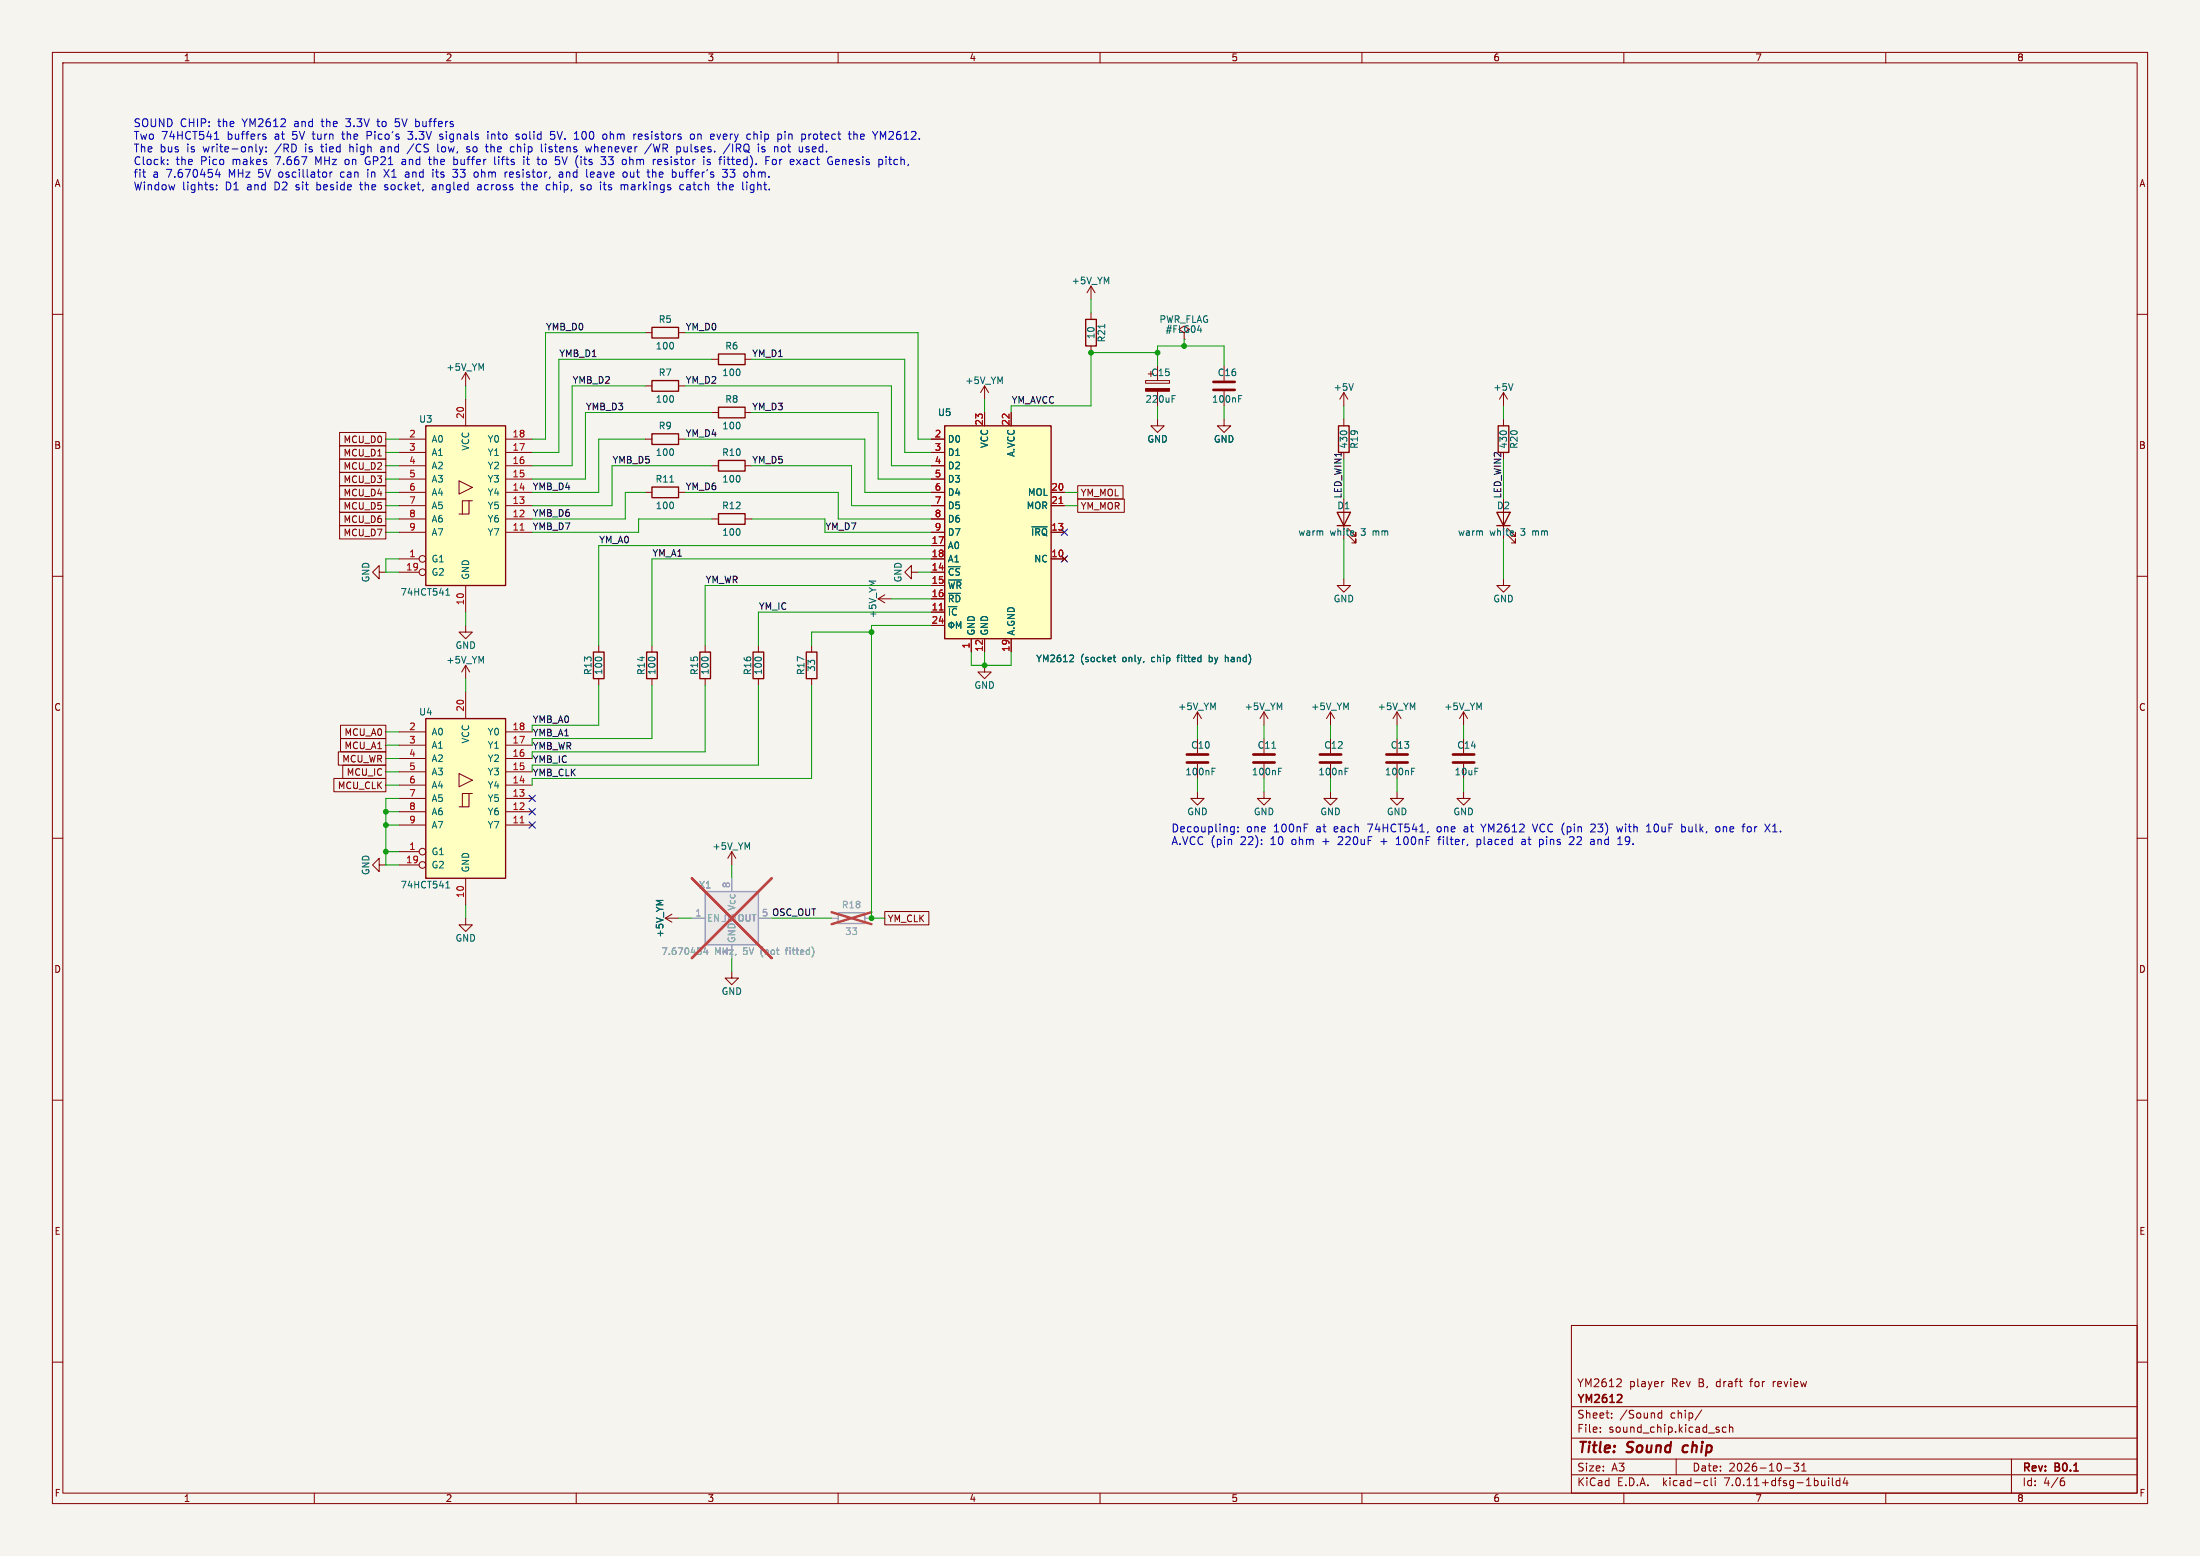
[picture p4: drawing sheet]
<svg xmlns="http://www.w3.org/2000/svg" width="420mm" height="297mm" viewBox="0 0 420 297" stroke-linecap="round" stroke-linejoin="round" font-family="sans-serif">
<path d="M0 0h420v297h-420z" fill="#f5f4ef" stroke="#f5f4ef" stroke-width=".19"/>
<g fill="none" stroke="#840000" stroke-width=".19">
<path d="M10 10h400v277h-400zM12 12h396v273h-396zM60 10v2M110 10v2M160 10v2M210 10v2M260 10v2M310 10v2M360 10v2M10 60h2M208.3 54.6l-.8 1.3M208.3 54.6v2.6"/>
<path d="M208.3 59.7v1.3M208.3 54.6l.7 1.3M408 60h2M88.9 71.1l-.8 1.3M88.9 71.1v2.6M88.9 76.2v5.1M88.9 71.1l.8 1.3M123.2 73.7h1.3M123.2 63.5h1.3M129.5 73.7h1.3M129.5 63.5h1.3M135.9 68.6h1.3"/>
<path d="M135.9 78.7h1.3M142.2 68.6h1.3M142.2 78.7h1.3M188 73.7l-.8 1.2M188 73.7v2.5M188 78.7v2.6M188 73.7l.7 1.2M193 78.7v2.6M208.3 66v1.3M218.7 72.6h4.6v.6h-4.6zM221 69.9v2.7M221 74.7v2.8"/>
<path d="M226.1 63.5l1-.6-1-.7-1.1 .7 1.1 .6v1.3M226.1 64.8h.1M233.7 69.9v2.7M233.7 74.7v2.8M256.5 74.9v2.6M256.5 74.9l-.7 1.3M256.5 74.9l.8 1.3M287 74.9l-.7 1.3M287 74.9v2.6M287 74.9l.8 1.3M64.8 92.7h8.9v2.6h-8.9zM64.8 90.2h8.9v2.5h-8.9z"/>
<path d="M64.8 87.6h8.9v2.6h-8.9zM64.8 85.1h8.9v2.5h-8.9zM64.8 82.5h8.9v2.6h-8.9zM64.8 95.2h8.9v2.6h-8.9zM64.8 97.8h8.9v2.5h-8.9zM76.2 94h5.1M76.2 83.8h5.1M76.2 96.5h5.1M76.2 86.4h5.1M76.2 88.9h5.1M76.2 91.4h5.1M76.2 99.1h5.1"/>
<path d="M87.6 91.8l2.6 1.2-2.6 1.3zM89.5 95.6h-1.2v2.5M90.2 95.6h-.7v2.5h-1.9M96.5 94h5.1M96.5 83.8h5.1M96.5 96.5h5.1M96.5 86.4h5.1M96.5 88.9h5.1M96.5 91.4h5.1M96.5 99.1h5.1M123.2 94h1.3M123.2 83.8h1.3"/>
<path d="M129.5 94h1.3M129.5 83.8h1.3M135.9 88.9h1.3M135.9 99.1h1.3M142.2 88.9h1.3M142.2 99.1h1.3M177.8 94h2.5M177.8 83.8h2.5M177.8 96.5h2.5M177.8 86.4h2.5M177.8 88.9h2.5M177.8 91.4h2.5"/>
<path d="M177.8 99.1h2.5M200.7 94h2.5M200.7 96.5h2.5M205.7 95.2h8.9v2.6h-8.9zM205.7 92.7h8.7v2.6h-8.7zM221 80v1.3h1.2l-1.2 1.3-1.3-1.3h1.3M233.7 80v1.3h1.2l-1.2 1.3-1.3-1.3h1.3M256.5 80v1.3M256.5 95.3v7.6M287 80v1.3M287 95.3v7.6M10 110h2"/>
<path d="M64.8 100.3h8.9v2.6h-8.9zM72.4 109.2v-1.2l-1.3 1.2 1.3 1.3v-1.3h1.3M76.2 106.7h3.8M76.2 101.6h5.1M76.2 109.2h3.8M88.9 119.4v1.3h1.3l-1.3 1.2-1.3-1.2h1.3M88.9 111.8v5M96.5 101.6h5.1M167.6 114.3l1.3 .8M167.6 114.3h2.6M168.9 113.5l-1.3 .8M174 109.2v-1.2l-1.3 1.2 1.3 1.3v-1.3h1.3"/>
<path d="M177.8 114.3h2.5M177.8 106.7h2.5M177.8 116.8h2.5M177.8 101.6h2.5M177.8 109.2h2.5M177.8 111.8h2.5M177.8 104.1h2.5M177.8 119.4h2.5M200.7 106.7h2.5M200.7 101.6h2.5M202.8 106.3l.8 .8M203.6 106.3l-.8 .8"/>
<path d="M256.5 110.5v1.3h1.3l-1.3 1.2-1.2-1.2h1.2M257.3 102.1l1.5 1.5v-.7v.7h-.7M257.3 100.8l1.5 1.6v-.8v.8h-.7M287 110.5v1.3h1.3l-1.3 1.2-1.3-1.2h1.3M287.8 102.1l1.5 1.5v-.7v.7h-.8M287.8 100.8l1.5 1.6v-.8v.8h-.8M408 110h2M65 138.4h8.7v2.6h-8.7zM76.2 139.7h5.1M88.9 127v2.5M88.9 132.1v5.1M88.9 127l-.8 1.3"/>
<path d="M88.9 127l.8 1.3M96.5 139.7h5.1M114.3 123.2v1.3M114.3 129.5v1.3M124.5 123.2v1.3M124.5 129.5v1.3M134.6 123.2v1.3M134.6 129.5v1.3M144.8 123.2v1.3M144.8 129.5v1.3M154.9 123.2v1.3M154.9 129.5v1.3"/>
<path d="M185.4 121.9v2.6M188 127v1.3h1.2l-1.2 1.2-1.3-1.2h1.3M188 121.9v2.6M193 121.9v2.6M228.6 135.9v2.5M228.6 135.9l-.8 1.3M228.6 135.9l.8 1.3M241.3 135.9v2.5M241.3 135.9l-.8 1.3M241.3 135.9l.8 1.3M254 135.9v2.5M254 135.9l-.8 1.3"/>
<path d="M254 135.9l.8 1.3M266.7 135.9v2.5M266.7 135.9l-.8 1.3M266.7 135.9l.8 1.3M279.4 135.9v2.5M279.4 135.9l-.8 1.3M279.4 135.9l.8 1.3M10 160h2M63.7 148.6h10v2.5h-10zM64.6 143.5h9.1v2.6h-9.1zM65 141h8.7v2.5h-8.7zM65.4 146h8.3v2.6h-8.3z"/>
<path d="M76.2 157.5h5.1M76.2 154.9h5.1M76.2 152.4h5.1M76.2 149.9h5.1M76.2 147.3h5.1M76.2 144.8h5.1M76.2 142.2h5.1M87.6 147.7l2.6 1.2-2.6 1.3zM89.5 151.5h-1.2v2.5M90.2 151.5h-.7v2.5h-1.9M96.5 157.5h5.1M96.5 154.9h5.1"/>
<path d="M96.5 152.4h5.1M96.5 149.9h5.1M96.5 147.3h5.1M96.5 144.8h5.1M96.5 142.2h5.1M228.6 151.1v1.3h1.3l-1.3 1.3-1.3-1.3h1.3M228.6 141v2.8M228.6 145.8v2.8M241.3 151.1v1.3h1.3l-1.3 1.3-1.3-1.3h1.3M241.3 141v2.8M241.3 145.8v2.8M254 151.1v1.3h1.3l-1.3 1.3-1.3-1.3h1.3"/>
<path d="M254 141v2.8M254 145.8v2.8M266.7 151.1v1.3h1.3l-1.3 1.3-1.3-1.3h1.3M266.7 141v2.8M266.7 145.8v2.8M279.4 151.1v1.3h1.3l-1.3 1.3-1.3-1.3h1.3M279.4 141v2.8M279.4 145.8v2.8M408 160h2M72.4 165.1v-1.3l-1.3 1.3 1.3 1.3v-1.3h1.3M76.2 162.6h3.8M76.2 165.1h3.8"/>
<path d="M88.9 175.3v1.2h1.3l-1.3 1.3-1.3-1.3h1.3M88.9 167.6v5.1M127 175.3l1.3 .7M127 175.3h2.5M128.3 174.5l-1.3 .8M139.7 162.6l-.8 1.2M139.7 162.6v2.5M139.7 162.6l.8 1.2M168.9 174h8.4v2.5h-8.4zM139.7 185.4v1.3h1.3l-1.3 1.3-1.3-1.3h1.3M10 210h2M408 210h2"/>
<path d="M10 260h2M300 253h108v32h-108zM408 260h2M300 278.5h108M300 274.5h108M300 268.5h108M305.5 273.2v.2M305.5 272.5v.1M307.7 270.5v.2M307.7 269.8v.1M309.4 263.3l.1 .2-.1 .3-.8 .9h.9M317.2 269.2v1.5"/>
<path d="M317.2 269.8l-.4-.1-.3 .3 .2 .6h.5M317.7 263.7l-.3 .1M320 278.5v3M324.9 269.1l-1.3 1.9M328.2 273v.3M329.5 272.5l-.4-.1-.3 .3 .1 .6h.6M330.2 272.5l.2-.1 .3 .1 .1 .9M330.2 271.9v1.5M342.4 279.3h1l-.5 .6 .4 .1v.6l-.2 .2-.7-.2M343.9 279.7l.5-.4v1.5M384 278.5v6.5M60 285v2"/>
<path d="M110 285v2M160 285v2M210 285v2M260 285v2M300 281.5h108M310 285v2M325.6 282.6l.4 .1M326 283.5l-.4 .1M326.7 282.1v1.3l.2 .2M327.4 282.1v.1M327.4 282.6v1M340.7 280.2h1.2"/>
<path d="M343.9 280.8h.9M349.1 282.1v.1M349.1 282.6v1M349.8 282.1v1.3l.2 .2M351.2 282.7l-.4-.1-.3 .3 .2 .6h.5M351.2 282.1v1.5M352.2 282l-.3 1.1h.9M352.6 282.6v1M360 285v2M393.6 282.7h.3l.3 .2-.1 .5-.5 .2M394 282.1l-.4 .1"/>
<circle cx="80.6" cy="106.7" r=".63"/>
<circle cx="80.6" cy="109.2" r=".63"/>
<circle cx="80.6" cy="162.6" r=".63"/>
<circle cx="80.6" cy="165.1" r=".63"/>
</g>
<path d="M321.4 276.1l-.2 .7 .3 .4" fill="none" stroke="#840000" stroke-width=".4"/>
<path d="M309.3 266.2l.3 .3-.1 .3-.8 .9h.9" fill="none" stroke="#840000" stroke-width=".3"/>
<g fill="none" stroke="#840000" stroke-width=".25">
<path d="M124.5 72.6h5v2.1h-5zM124.5 62.5h5v2h-5zM137.2 67.6h5v2h-5zM137.2 77.7h5v2.1h-5zM207.3 61h2v5h-2zM81.3 81.3h15.2v30.5h-15.2zM124.5 93h5v2h-5zM124.5 82.8h5v2h-5zM137.2 98h5v2.1h-5zM137.2 87.9h5v2h-5zM180.3 81.3h20.4v40.6h-20.4zM255.3 97.8h2.5l-1.3 2.5z"/>
<path d="M255.5 81.3h2.1v5.1h-2.1zM285.7 97.8h2.6l-1.3 2.5zM286 81.3h2v5.1h-2zM255.3 100.3h2.5M285.7 100.3h2.6M81.3 137.2h15.2v30.4h-15.2zM113.3 124.5h2v5h-2zM123.4 124.5h2.1v5h-2.1zM133.6 124.5h2v5h-2zM143.8 124.5h2v5h-2zM153.9 124.5h2.1v5h-2.1z"/>
</g>
<g fill="none" stroke="#006464" stroke-width=".19">
<path d="M210.9 61.9v.7M223.8 76.1h.4M223.8 75.5h.6M228.6 63h.8M236.5 76.1h.4M236.5 75.5h.6M258.4 73.2l-.5 1.3M288.8 73.2l-.4 1.3M127.9 92h.7M85.1 113.6h.7M85.1 112.7l.4-.4v1.3M181.6 118.7v1.3"/>
<path d="M182.6 120v-1.3l.4 .9 .4-.9v1.3M197 100.6h2.9M204.8 125.1l.2 .2-.1 .3-.7 .7h.8M212.5 125.5h.5M212.7 125v1.1l.3 .2M230.8 125v1.3M230.8 126.2l.2 .1M231 125.5h-.2M233.9 125v1.3M234.3 125.5l-.4 .1M231.4 147.2h.4M231.4 146.6h.6"/>
<path d="M242.8 142.8h.7M244.1 147.2h.4M244.1 146.6h.6M256.8 147.2h.4M256.8 146.6h.6M269.5 147.2h.4M269.5 146.6h.6M85.1 168.6l.4-.4v1.3M85.1 169.5h.7"/>
<circle cx="181.6" cy="119.3" r=".47"/>
</g>
<path d="M231.6 74.4h4.1M231.6 72.9h4.1M226.6 145.5h4M226.6 144h4M239.3 145.5h4M239.3 144h4M252 145.5h4M252 144h4M264.7 145.5h4M264.7 144h4M277.4 145.5h4M277.4 144h4" fill="none" stroke="#840000" stroke-width=".51"/>
<path d="M134.6 170.2h10.2v10.1h-10.2z" fill="#ebeae8" stroke="#ebeae8" stroke-width=".19"/>
<path d="M134.6 170.2h10.2v10.1h-10.2zM160 174.2h5.1v2.1h-5.1z" fill="none" stroke="#9c9b98" stroke-width=".25"/>
<path d="M132.1 175.3h2.5M137.8 175.9h.6v-1.3h.7v1.3h.6v-1.3h.6v1.3M139.7 167.6v2.6M144.8 175.3h2.5M158.7 175.3h1.3M165.1 175.3h1.3M139.7 180.3v2.6" fill="none" stroke="#9c9b98" stroke-width=".19"/>
<path d="M134.7 180.9l-.3 .9h.8M135 181.3v.9" fill="none" stroke="#939391" stroke-width=".19"/>
<path d="M132.1 167.6l15.2 15.3M147.3 167.6l-15.2 15.3M158.7 174.1l7.7 2.3M166.4 174.1l-7.7 2.3" fill="none" stroke="#eb3a3d" stroke-width=".46"/>
<g fill="#ffffc2" stroke="#ffffc2" stroke-width=".19">
<path d="M180.3 81.3h20.4v40.6h-20.4z"/>
<path d="M81.3 81.3h15.2v30.5h-15.2z"/>
<path d="M81.3 137.2h15.2v30.4h-15.2z"/>
</g>
<path d="M202.2 96.1h.7M99.3 101.2h.7M179.3 116.4h.7M99.3 157.1h.7" fill="none" stroke="#a90000" stroke-width=".19"/>
<path d="M218.7 74.2h4.6v.5h-4.6z" fill="#840000" stroke="#840000" stroke-width=".19"/>
<g fill="none" stroke="#0000c2" stroke-width=".19">
<path d="M27.2 32.8h.6M27.6 33.8h.2M32 31.3v.1M32 30.5v.1M40.9 26.6h.9M41.2 25.3l-.1 .1M41.4 35.3v.2M41.4 36.1v.1M41.4 25.1v1.5M41.5 32.3l-.4 1h1M41.9 32.8v1M48.9 28.9l.2 .1"/>
<path d="M49.5 28l.4 1M49.9 29l-.4 .5M50.2 28l-.3 1M50.4 26.1l.3 .1 .1 .2-.2 .2h-.3M50.4 25.6l.3 .1M50.8 28.1v.1M50.8 28.9v.1M63 32.8v1M63.4 32.8l-.3 .1-.1 .2M66.8 27.5v1.5M66.9 28.1h-.1M68.6 35.2h.6"/>
<path d="M69.7 30.6l.2 .6M70.1 25.1v1.5M70.1 25.9h.5M70.2 32.8v1M71.9 23.2h.6M73.1 28l-.4 .1M73.2 28.4h-.3a.29 .29 0 0 0-.3 .3 .29 .29 0 0 0 .3 .3h.3M73.3 32.3l1 1.5M73.4 36.2h.5M73.6 35.2l-.2 .3 .2 .2M74.3 32.3l-1 1.5M75.4 24l.2 .2"/>
<path d="M76.2 22.7h-.7l-.1 .7 .2-.2M77.2 30.4l-.4 .1M77.3 30.8h-.4a.29 .29 0 0 0-.2 .3 .29 .29 0 0 0 .2 .3h.4M77.9 26.4l.6 .2M77.9 32.8l-.5 .1M77.9 33.3h-.3a.29 .29 0 0 0-.3 .2 .29 .29 0 0 0 .3 .3h.3M79 27.4l-1.3 2M81.8 30.4h.6M82 29.9v1.3l.4 .2M82.6 32.8v1M83 35.2l-.4 .1M83.1 35.7h-.4a.29 .29 0 0 0-.2 .3 .29 .29 0 0 0 .2 .2h.4"/>
<path d="M83.1 32.8h.6M83.6 27.5v1.3l.2 .2M83.9 26.5l.5 .1M84.4 25.6l-.4 .1-.1 .1 .1 .2 .4 .1M86.4 32.3h1l-.5 .6 .3 .1M86.5 33.8h.7M86.6 31.3h.6M86.6 29.9v1.5M86.8 30.4l-.2 .1M87.1 30.4l.1 .1M89.1 28.1v.3l.5 .2 .1 .2-.2 .2-.4-.1M90.8 32.8l.3 .1 .2 .2-.1 .6-.4 .1"/>
<path d="M91.2 35.3h.6M91.7 35.7h-.3a.29 .29 0 0 0-.3 .3 .29 .29 0 0 0 .3 .2h.3M92.9 27.5v1.3M93.1 25.1v.1M93.1 25.6v1M94.4 29.9v1.3l.2 .2M96.9 32.8l-.3 .1M97.5 32.8l-.2 .2v.6l.2 .2M97.7 28l.4 .1M98 33.2l-.7 .1M98.1 28.9l-.4 .1M99.1 25.7l-.4-.1-.2 .2 .1 .2 .5 .2v.3h-.6"/>
<path d="M99.7 34.7v1.3l.4 .2M100 30.4v1M100.7 29.9v1.3l.2 .2M103.4 28.9l.2 .1M103.6 30.5l-.1 .2 .1 .6M104.1 28v1M104.4 36.2h.6M104.6 35.2l-.2 .1M104.9 35.2l.1 .1M105.9 25.1h-.8v.7l.5-.1 .3 .2M105.9 26.3l-.3 .3-.5-.2M106.6 30.5l.3 .3v.3l-.3 .3"/>
<path d="M107.2 32.8l-.4 .1M107.4 32.9v.9M107.4 33.2l-.5 .1a.29 .29 0 0 0-.2 .2 .29 .29 0 0 0 .2 .3h.5M109.6 26.6h.9M111.4 35.3l-.3-.1-.2 .3v.2l.5 .1v.4h-.5M111.8 28l.3 1 .3-.7 .2 .7 .3-1M112.8 32.9v.9h.6M113.4 33.2l-.7 .1M115.1 35.2h.6M115.4 34.7v1.3l.3 .2M115.4 25.6l.3 .1 .2 .2-.1 .5-.4 .2M115.6 29.9l-.5 .6 .5 .1v.5l-.2 .3h-.5"/>
<path d="M116.1 31.3l.3 .1M119 35.2l.2 .3M119.2 35.5l.2-.3 .4 .1 .1 .9M119.2 35.5v.7M119.4 32.8l.3 .3v.4l-.3 .3M120.2 29.9v1.5M120.4 32.8v1M120.4 30.4l-.2 .2M122.4 25.6h-.3l-.2 .2v.7l.5 .1M122.6 25.9l-.7 .2M124.4 27.4l-1.3 2M124.6 32.9h.5l.1 .9"/>
<path d="M125.6 30.5l.5-.1 .2 .4-.7 .1M125.6 31.3h.6M129.7 32.8v.8l.1 .2h.3M130.5 35.3l-.4-.1-.3 .3 .1 .7h.6M130.6 28v.8v.1l.4 .1M131.3 35.2l-.2 .1M131.3 35.7a.29 .29 0 0 0-.2 .3 .29 .29 0 0 0 .2 .2M131.9 25.7l.2-.1 .4 .1 .1 .6-.2 .2-.3 .1-.2-.2zM133.2 25.6v1M133.3 25.7h-.1M135.1 30.5v.3l.5 .2v.2l-.2 .2-.4-.1M136.9 25.6l.3 1 .4-1"/>
<path d="M138 35.4l.2-.2 .4 .1v.9M138 34.7v1.5M138.8 30.4h.6M138.9 32.3l-.5 .6 .4 .1 .1 .5-.3 .3h-.5M139 31.2l.4 .2M139.4 27.4l-1.3 2M139.4 33.7l.6 .1M139.4 32.3h.9M139.9 27.5v1.5M143.3 36.7h.3M143.8 35.2l-.4 .1-.2 .2 .1 .6 .5 .1M143.9 25.1v1.5"/>
<path d="M144 32.9l.1 .9M144.5 25.7l-.4-.1-.2 .1M145.5 28.4l.5 .2 .1 .1-.1 .2-.4 .1M146.2 30.6h.5M146.2 29.9h.7M147.5 30.6l.2-.2 .4 .2 .1 .5-.1 .2-.4 .1-.2-.1zM149.4 28l.4 .1 .1 .2v.6l-.5 .1M149.9 25.1v.1M149.9 25.6v1M154.1 28.5l.3 .1 .1 .2-.2 .2h-.3M154.3 28l.1 .1M154.4 25.6v1"/>
<path d="M154.9 25.6l-.3 .1-.2 .2M159.6 30.5l.4-.1 .2 .4-.7 .1M159.6 31.3h.5M163 25.7l.2-.1 .4 .1v.9M163 25.1v1.5M168.1 25.1l.5 1.1 .5-1.1v1.5M169.6 30.4h.6M169.9 29.9v1.3l.3 .2M235 158.7h.6M235 157.9h.6M235.6 157.8v1.2l-.3 .3-.3-.1M236.3 158.7v.1"/>
<path d="M236.3 157.9v.1M274.7 159.9v1.3M279.5 158.3v.4M282.7 157.3l.5 .8M292.5 157.3l.5 1.5M304.4 157.4l-.5-.1-.2 .1M304.5 157.9l-.9 .9h.9M308.6 157.8l.3 1 .3-.7 .3 .7 .3-1M310.3 159.9v.6M314.3 158.8h.9M314.5 157.7l.3-.4v1.5M321.2 157.8h.3l.3 .3-.1 .6-.5 .1"/>
<path d="M327.7 157.9l.3-.1 .3 .3-.1 .6h-.5M333.1 157.3l-.3 .1M333.6 158.7l.2 .1 .4-.1M334.2 157.9l-.4-.1-.2 .1M338.4 158.8h.9M338.7 157.5l-.3 .2M266.6 161.2h.8M274.5 160.2h.5M282 161.1h.5M282 160.3h.5M282 160.2v1.5M290.5 160.3l.5-.1 .2 .2"/>
<path d="M291.2 160.6h-.5a.29 .29 0 0 0-.2 .3 .29 .29 0 0 0 .2 .3l.5-.1M294.5 160.3l.1 .6-.3 .3h-.3M300.5 160.1l-1 1.1h1M304.1 160.2l.2 .2v.8M304.3 161.1l-.1 .1M304.3 160.6h-.1M308.8 161.2h.9"/>
</g>
<g fill="none" stroke="#009600" stroke-width=".19">
<path d="M208.3 57.2v2.5M88.9 73.7v2.5M123.2 73.7h-14v15.2h-7.6M123.2 63.5h-19.1v20.3h-2.5M130.8 73.7h39.4v15.2h7.6M130.8 63.5h44.5v20.3h2.5M135.9 68.6h-29.2v17.8h-5.1M135.9 78.7h-24.1v12.7h-10.2M143.5 68.6h29.2v17.8h5.1M143.5 78.7h24.1v12.7h10.2M188 76.2v2.5M221 67.3h-12.7v10.2h-15.3v1.2"/>
<path d="M221 69.9v-3.9h12.7v3.9M221 77.5v2.5M226.1 64.8v1.2M233.7 77.5v2.5M256.5 77.5v2.5M287 77.5v2.5M73.7 88.9h2.5M73.7 94h2.5M73.7 96.5h2.5M73.7 99.1h2.5M73.7 83.8h2.5M73.7 91.4h2.5"/>
<path d="M73.7 86.4h2.5M123.2 83.8h-8.9v10.2h-12.7M123.2 94h-3.8v5.1h-17.8M130.8 94h29.2v5.1h17.8M130.8 83.8h34.3v10.2h12.7M135.9 99.1h-14v2.5h-20.3M135.9 88.9h-19.1v7.6h-15.2M143.5 99.1h14v2.5h20.3M143.5 88.9h19.1v7.6h15.2M203.2 94h2.5M203.2 96.5h2.5M256.5 87.6v7.7"/>
<path d="M287 87.6v7.7M73.7 101.6h2.5M76.2 106.7h-2.5v2.5h2.5M88.9 116.8v2.6M170.2 114.3h7.6M175.3 109.2h2.5M177.8 116.8h-33v6.4M177.8 104.1h-63.5v19.1M177.8 106.7h-53.3v16.5M177.8 111.8h-43.2v11.4M177.8 119.4h-11.4v55.9h2.5M256.5 102.9v7.6"/>
<path d="M287 102.9v7.6M73.7 139.7h2.5M88.9 129.5v2.6M114.3 130.8v7.6h-12.7v1.3M124.5 130.8v10.2h-22.9v1.2M134.6 130.8v12.7h-33v1.3M144.8 130.8v15.3h-43.2v1.2M154.9 130.8v17.8h-53.3v1.3M166.4 120.7h-11.5v2.5M185.4 124.5v2.5h7.6v-2.5M188 124.5v2.5M228.6 138.4v2.6"/>
<path d="M241.3 138.4v2.6M254 138.4v2.6M266.7 138.4v2.6M279.4 138.4v2.6M73.7 147.3h2.5M73.7 142.2h2.5M73.7 144.8h2.5M73.7 157.5h2.5M73.7 154.9h2.5M73.7 149.9h2.5M76.2 152.4h-2.5v12.7h2.5M228.6 148.6v2.5"/>
<path d="M241.3 148.6v2.5M254 148.6v2.5M266.7 148.6v2.5M279.4 148.6v2.5M73.7 162.6h2.5M88.9 172.7v2.6M129.5 175.3h2.6M139.7 165.1v2.5M147.3 175.3h11.4M139.7 182.9v2.5"/>
</g>
<path d="M202.6 106.1l1.2 1.2M202.6 101l1.2 1.2M203.8 106.1l-1.2 1.2M203.8 101l-1.2 1.2M101 151.8l1.2 1.2M101 154.3l1.2 1.2M101 156.9l1.2 1.2M102.2 151.8l-1.2 1.2M102.2 154.3l-1.2 1.2M102.2 156.9l-1.2 1.2" fill="none" stroke="#000084" stroke-width=".19"/>
<g fill="#009600" stroke="#009600" stroke-width=".19">
<circle cx="73.7" cy="162.6" r=".46"/>
<circle cx="73.7" cy="157.5" r=".46"/>
<circle cx="73.7" cy="154.9" r=".46"/>
<circle cx="166.4" cy="120.7" r=".46"/>
<circle cx="188" cy="127" r=".46"/>
<circle cx="166.4" cy="175.3" r=".46"/>
<circle cx="208.3" cy="67.3" r=".46"/>
<circle cx="221" cy="67.3" r=".46"/>
<circle cx="226.1" cy="66" r=".46"/>
</g>
<g font-size="2.8" fill="#840000">
<text x="301" y="277.9">Title:</text>
<text x="310.6" y="277.9">Sound</text>
<text x="322.1" y="277.9">chip</text>
</g>
<g font-size="2.1" fill="#0000c2">
<text x="25.4" y="24.6">SOUND CHIP:</text>
<text x="25.4" y="27">Two 74HCT541</text>
<text x="25.4" y="29.4">The</text>
<text x="30.5" y="29.4">bus</text>
<text x="35.7" y="29.4">is</text>
<text x="38.9" y="29.4">write-only:</text>
<text x="41.6" y="24.6">the</text>
<text x="43.4" y="27">buffers</text>
<text x="46.4" y="24.6">YM2612</text>
<text x="52.6" y="27">at</text>
<text x="52.8" y="29.4">/RD</text>
<text x="56.1" y="27">5V turn</text>
<text x="56.5" y="24.6">and</text>
<text x="58.7" y="29.4">is</text>
<text x="61.8" y="24.6">the</text>
<text x="61.9" y="29.4">tied</text>
<text x="65.9" y="27">the</text>
<text x="66.6" y="24.6">3.3V</text>
<text x="67.4" y="29.4">high</text>
<text x="70.7" y="27">Pico's</text>
<text x="72.8" y="24.6">to</text>
<text x="73.5" y="29.4">and</text>
<text x="76.3" y="24.6">5V buffers</text>
<text x="78.8" y="27">3.3V</text>
<text x="78.9" y="29.4">/CS</text>
<text x="84.7" y="29.4">low,</text>
<text x="85" y="27">signals</text>
<text x="90.4" y="29.4">so</text>
<text x="94.3" y="27">into</text>
<text x="94.3" y="29.4">the</text>
<text x="99.1" y="29.4">chip</text>
<text x="99.8" y="27">solid</text>
<text x="105.1" y="29.4">listens</text>
<text x="106.6" y="27">5V.</text>
<text x="111.3" y="27">100</text>
<text x="113.8" y="29.4">whenever</text>
<text x="116.9" y="27">ohm</text>
<text x="122.9" y="27">resistors</text>
<text x="125.3" y="29.4">/WR</text>
<text x="131.4" y="29.4">pulses.</text>
<text x="133.9" y="27">on</text>
<text x="137.9" y="27">every</text>
<text x="140.7" y="29.4">/IRQ</text>
<text x="145" y="27">chip</text>
<text x="147.3" y="29.4">is</text>
<text x="150.5" y="29.4">not</text>
<text x="151" y="27">pin</text>
<text x="155.4" y="29.4">used.</text>
<text x="155.8" y="27">protect</text>
<text x="165" y="27">the</text>
<text x="169.8" y="27">YM2612.</text>
<text x="25.4" y="31.8">Clock:</text>
<text x="25.4" y="34.2">fit</text>
<text x="29.1" y="34.2">a</text>
<text x="31.8" y="34.2">7.670454</text>
<text x="33.6" y="31.8">the</text>
<text x="38.4" y="31.8">Pico</text>
<text x="43.8" y="34.2">MHz</text>
<text x="44.5" y="31.8">makes</text>
<text x="49.6" y="34.2">5V oscillator</text>
<text x="52.9" y="31.8">7.667</text>
<text x="60.6" y="31.8">MHz</text>
<text x="65.6" y="34.2">can</text>
<text x="66.4" y="31.8">on</text>
<text x="70.4" y="31.8">GP21</text>
<text x="70.9" y="34.2">in</text>
<text x="74.2" y="34.2">X1</text>
<text x="77.6" y="31.8">and</text>
<text x="78.4" y="34.2">and</text>
<text x="83" y="31.8">the</text>
<text x="83.8" y="34.2">its</text>
<text x="87.8" y="31.8">buffer</text>
<text x="87.8" y="34.2">33</text>
<text x="92" y="34.2">ohm</text>
<text x="95.7" y="31.8">lifts</text>
<text x="98" y="34.2">resistor,</text>
<text x="101.4" y="31.8">it</text>
<text x="104.3" y="31.8">to</text>
<text x="107.8" y="31.8">5V (its</text>
<text x="108.5" y="34.2">and</text>
<text x="113.9" y="34.2">leave</text>
<text x="116.9" y="31.8">33</text>
<text x="121.1" y="34.2">out</text>
<text x="121.1" y="31.8">ohm</text>
<text x="125.9" y="34.2">the</text>
<text x="127.1" y="31.8">resistor</text>
<text x="130.7" y="34.2">buffer's</text>
<text x="136.9" y="31.8">is</text>
<text x="140.1" y="31.8">fitted).</text>
<text x="140.6" y="34.2">33</text>
<text x="144.8" y="34.2">ohm.</text>
<text x="149.1" y="31.8">For</text>
<text x="153.9" y="31.8">exact</text>
<text x="161.2" y="31.8">Genesis</text>
<text x="171.1" y="31.8">pitch,</text>
<text x="25.4" y="36.6">Window</text>
<text x="34.8" y="36.6">lights:</text>
<text x="43.1" y="36.6">D1</text>
<text x="47.3" y="36.6">and</text>
<text x="52.7" y="36.6">D2</text>
<text x="56.9" y="36.6">sit</text>
<text x="61" y="36.6">beside</text>
<text x="69.5" y="36.6">the</text>
<text x="74.3" y="36.6">socket,</text>
<text x="83.5" y="36.6">angled</text>
<text x="92.3" y="36.6">across</text>
<text x="101" y="36.6">the</text>
<text x="105.8" y="36.6">chip,</text>
<text x="112.5" y="36.6">so</text>
<text x="116.4" y="36.6">its</text>
<text x="120.5" y="36.6">markings</text>
<text x="131.9" y="36.6">catch</text>
<text x="139.4" y="36.6">the</text>
<text x="144.2" y="36.6">light.</text>
<text x="223.5" y="159.2">Decoupling:</text>
<text x="223.5" y="161.6">A.VCC (pin</text>
<text x="236.8" y="161.6">22):</text>
<text x="237.9" y="159.2">one</text>
<text x="242.7" y="161.6">10</text>
<text x="243.2" y="159.2">100nF</text>
<text x="246.9" y="161.6">ohm</text>
<text x="251.4" y="159.2">at</text>
<text x="252.9" y="161.6">+</text>
<text x="254.9" y="159.2">each</text>
<text x="256" y="161.6">220uF</text>
<text x="261.5" y="159.2">74HCT541,</text>
<text x="264.3" y="161.6">+</text>
<text x="267.4" y="161.6">100nF</text>
<text x="274.9" y="159.2">one</text>
<text x="275.6" y="161.6">filter,</text>
<text x="280.2" y="159.2">at</text>
<text x="283.1" y="161.6">placed</text>
<text x="283.7" y="159.2">YM2612</text>
<text x="291.8" y="161.6">at</text>
<text x="293.7" y="159.2">VCC (pin</text>
<text x="295.3" y="161.6">pins</text>
<text x="301.3" y="161.6">22</text>
<text x="305" y="159.2">23)</text>
<text x="305.4" y="161.6">and</text>
<text x="310.2" y="159.2">with</text>
<text x="310.8" y="161.6">19.</text>
<text x="316" y="159.2">10uF</text>
<text x="322.8" y="159.2">bulk,</text>
<text x="329.5" y="159.2">one</text>
<text x="334.8" y="159.2">for</text>
<text x="339.3" y="159.2">X1.</text>
</g>
<g font-size="2.1" fill="#840000">
<text x="301" y="268.2">YM2612</text>
<text x="301" y="265">YM2612</text>
<text x="311" y="265">player</text>
<text x="319.2" y="265">Rev</text>
<text x="324.4" y="265">B,</text>
<text x="327.9" y="265">draft</text>
<text x="334.6" y="265">for</text>
<text x="339" y="265">review</text>
<text x="301" y="273.7">File:</text>
<text x="301" y="271">Sheet:</text>
<text x="307.1" y="273.7">sound_chip.kicad_sch</text>
<text x="309.2" y="271">/Sound</text>
<text x="318.9" y="271">chip/</text>
<text x="301" y="281.1">Size:</text>
<text x="307.6" y="281.1">A3</text>
<text x="323" y="281.1">Date:</text>
<text x="330" y="281.1">2026-10-31</text>
<text x="386" y="281.3">Rev:</text>
<text x="392.4" y="281.3">B0.1</text>
<text x="301" y="283.9">KiCad</text>
<text x="308.7" y="283.9">E.D.A.</text>
<text x="317.6" y="283.9">kicad-cli</text>
<text x="329.5" y="283.9">7.0.11+dfsg-1build4</text>
<text x="386" y="283.9">Id:</text>
<text x="390.1" y="283.9">4/6</text>
</g>
<g font-size="1.8" fill="#840000">
<text x="35" y="11.9">1</text>
<text x="85" y="11.9">2</text>
<text x="135" y="11.9">3</text>
<text x="185" y="11.9">4</text>
<text x="235" y="11.9">5</text>
<text x="285" y="11.9">6</text>
<text x="335" y="11.9">7</text>
<text x="385" y="11.9">8</text>
<text x="10.3" y="35.9">A</text>
<text x="408.3" y="35.9">A</text>
<text x="10.3" y="85.9">B</text>
<text x="65.5" y="89.9">MCU_D2</text>
<text x="65.5" y="87.3">MCU_D1</text>
<text x="65.5" y="84.8">MCU_D0</text>
<text x="408.2" y="85.9">B</text>
<text x="65.5" y="94.9">MCU_D4</text>
<text x="65.5" y="92.4">MCU_D3</text>
<text x="206.2" y="94.9">YM_MOL</text>
<text x="65.5" y="97.5">MCU_D5</text>
<text x="65.5" y="100">MCU_D6</text>
<text x="206.2" y="97.5">YM_MOR</text>
<text x="65.5" y="102.6">MCU_D7</text>
<text x="10.3" y="135.9">C</text>
<text x="408.2" y="135.9">C</text>
<text x="65.7" y="143.2">MCU_A1</text>
<text x="65.7" y="140.7">MCU_A0</text>
<text x="65.2" y="145.7">MCU_WR</text>
<text x="66.1" y="148.3">MCU_IC</text>
<text x="64.4" y="150.8">MCU_CLK</text>
<text x="169.4" y="176.2">YM_CLK</text>
<text x="10.3" y="185.9">D</text>
<text x="408.2" y="185.9">D</text>
<text x="10.3" y="235.9">E</text>
<text x="408.3" y="235.9">E</text>
<text x="10.3" y="285.9">F</text>
<text x="35" y="286.9">1</text>
<text x="85" y="286.9">2</text>
<text x="135" y="286.9">3</text>
<text x="185" y="286.9">4</text>
<text x="235" y="286.9">5</text>
<text x="285" y="286.9">6</text>
<text x="335" y="286.9">7</text>
<text x="385" y="286.9">8</text>
<text x="408.3" y="285.9">F</text>
</g>
<g font-size="1.8" fill="#006464">
<text x="204.5" y="54.5">+5V_YM</text>
<text x="125.7" y="61.8">R5</text>
<text x="209.1" y="64.8" transform="rotate(-90 209.1 64.8)">10</text>
<text x="211.2" y="65.4" transform="rotate(-90 211.2 65.4)">R21</text>
<text x="221.2" y="61.8">PWR_FLAG</text>
<text x="222.4" y="63.7">#FLG04</text>
<text x="85.1" y="71">+5V_YM</text>
<text x="125.1" y="66.9">100</text>
<text x="125.7" y="72">R7</text>
<text x="137.8" y="72">100</text>
<text x="138.4" y="66.9">R6</text>
<text x="219.7" y="72">C15</text>
<text x="232.4" y="72">C16</text>
<text x="125.1" y="77.1">100</text>
<text x="138.4" y="77.1">R8</text>
<text x="184.2" y="73.5">+5V_YM</text>
<text x="218.6" y="77.1">220uF</text>
<text x="231.3" y="77.1">100nF</text>
<text x="254.5" y="74.8">+5V</text>
<text x="285" y="74.8">+5V</text>
<text x="79.9" y="80.9">U3</text>
<text x="125.7" y="82.1">R9</text>
<text x="137.8" y="82.1">100</text>
<text x="179" y="79.6">U5</text>
<text x="82.3" y="84.7">A0</text>
<text x="82.3" y="87.2">A1</text>
<text x="82.3" y="89.8">A2</text>
<text x="89.8" y="86.1" transform="rotate(-90 89.8 86.1)">VCC</text>
<text x="93" y="89.8">Y2</text>
<text x="93" y="87.2">Y1</text>
<text x="93" y="84.7">Y0</text>
<text x="125.1" y="87.2">100</text>
<text x="137.8" y="87.2">R10</text>
<text x="180.8" y="84.7">D0</text>
<text x="180.8" y="87.2">D1</text>
<text x="180.8" y="89.8">D2</text>
<text x="188.8" y="85.6" transform="rotate(-90 188.8 85.6)">VCC</text>
<text x="193.9" y="87.3" transform="rotate(-90 193.9 87.3)">A.VCC</text>
<text x="218.9" y="84.7">GND</text>
<text x="231.6" y="84.7">GND</text>
<text x="257.4" y="85.7" transform="rotate(-90 257.4 85.7)">430</text>
<text x="259.4" y="85.8" transform="rotate(-90 259.4 85.8)">R19</text>
<text x="287.9" y="85.7" transform="rotate(-90 287.9 85.7)">430</text>
<text x="289.9" y="85.8" transform="rotate(-90 289.9 85.8)">R20</text>
<text x="82.3" y="92.3">A3</text>
<text x="82.3" y="94.8">A4</text>
<text x="93" y="94.8">Y4</text>
<text x="93" y="92.3">Y3</text>
<text x="125.1" y="92.3">R11</text>
<text x="137.8" y="92.3">100</text>
<text x="180.8" y="92.3">D3</text>
<text x="180.8" y="94.8">D4</text>
<text x="196.1" y="94.8">MOL</text>
<text x="82.3" y="97.4">A5</text>
<text x="82.3" y="99.9">A6</text>
<text x="93" y="99.9">Y6</text>
<text x="93" y="97.4">Y5</text>
<text x="125.1" y="97.4">100</text>
<text x="137.8" y="97.4">R12</text>
<text x="180.8" y="97.4">D5</text>
<text x="180.8" y="99.9">D6</text>
<text x="195.9" y="97.4">MOR</text>
<text x="255.2" y="97.4">D1</text>
<text x="285.7" y="97.4">D2</text>
<text x="82.3" y="107.5">G1</text>
<text x="82.3" y="102.5">A7</text>
<text x="93" y="102.5">Y7</text>
<text x="137.8" y="102.5">100</text>
<text x="180.8" y="105">A0</text>
<text x="180.8" y="107.5">A1</text>
<text x="180.8" y="102.5">D7</text>
<text x="196.7" y="102.5">~{IRQ}</text>
<text x="197.3" y="107.5">NC</text>
<text x="247.8" y="102.5">warm</text>
<text x="253.9" y="102.5">white</text>
<text x="260" y="102.5">3</text>
<text x="262.3" y="102.5">mm</text>
<text x="278.2" y="102.5">warm</text>
<text x="284.4" y="102.5">white</text>
<text x="290.4" y="102.5">3</text>
<text x="292.8" y="102.5">mm</text>
<text x="70.7" y="111.3" transform="rotate(-90 70.7 111.3)">GND</text>
<text x="76.4" y="113.9">74HCT541</text>
<text x="82.3" y="110.1">G2</text>
<text x="89.8" y="110.7" transform="rotate(-90 89.8 110.7)">GND</text>
<text x="172.3" y="111.3" transform="rotate(-90 172.3 111.3)">GND</text>
<text x="180.8" y="110.1">~{CS}</text>
<text x="180.8" y="112.6">~{WR}</text>
<text x="167.5" y="118.1" transform="rotate(-90 167.5 118.1)">+5V_YM</text>
<text x="180.8" y="117.7">~{IC}</text>
<text x="180.8" y="115.2">~{RD}</text>
<text x="254.5" y="115.2">GND</text>
<text x="285" y="115.2">GND</text>
<text x="86.9" y="124.1">GND</text>
<text x="186.3" y="121.4" transform="rotate(-90 186.3 121.4)">GND</text>
<text x="188.8" y="121.4" transform="rotate(-90 188.8 121.4)">GND</text>
<text x="193.9" y="121.4" transform="rotate(-90 193.9 121.4)">A.GND</text>
<text x="85.1" y="126.8">+5V_YM</text>
<text x="113.1" y="128.9" transform="rotate(-90 113.1 128.9)">R13</text>
<text x="115.2" y="128.9" transform="rotate(-90 115.2 128.9)">100</text>
<text x="123.3" y="128.9" transform="rotate(-90 123.3 128.9)">R14</text>
<text x="125.3" y="128.9" transform="rotate(-90 125.3 128.9)">100</text>
<text x="133.5" y="128.9" transform="rotate(-90 133.5 128.9)">R15</text>
<text x="135.5" y="128.9" transform="rotate(-90 135.5 128.9)">100</text>
<text x="143.6" y="128.9" transform="rotate(-90 143.6 128.9)">R16</text>
<text x="145.6" y="128.9" transform="rotate(-90 145.6 128.9)">100</text>
<text x="153.8" y="128.9" transform="rotate(-90 153.8 128.9)">R17</text>
<text x="155.8" y="128.3" transform="rotate(-90 155.8 128.3)">33</text>
<text x="185.9" y="131.7">GND</text>
<text x="197.7" y="126.6">YM2612</text>
<text x="206.3" y="126.6">(socket</text>
<text x="214.4" y="126.6">only,</text>
<text x="220.1" y="126.6">chip</text>
<text x="225.3" y="126.6">fitted</text>
<text x="231.4" y="126.6">by</text>
<text x="234.7" y="126.6">hand)</text>
<text x="79.9" y="136.8">U4</text>
<text x="224.8" y="135.7">+5V_YM</text>
<text x="237.5" y="135.7">+5V_YM</text>
<text x="250.2" y="135.7">+5V_YM</text>
<text x="262.9" y="135.7">+5V_YM</text>
<text x="275.6" y="135.7">+5V_YM</text>
<text x="82.3" y="140.6">A0</text>
<text x="82.3" y="143.1">A1</text>
<text x="89.8" y="142" transform="rotate(-90 89.8 142)">VCC</text>
<text x="93" y="143.1">Y1</text>
<text x="93" y="140.6">Y0</text>
<text x="227.3" y="143.1">C10</text>
<text x="240" y="143.1">C11</text>
<text x="252.7" y="143.1">C12</text>
<text x="265.4" y="143.1">C13</text>
<text x="278.1" y="143.1">C14</text>
<text x="82.3" y="145.6">A2</text>
<text x="82.3" y="148.2">A3</text>
<text x="93" y="148.2">Y3</text>
<text x="93" y="145.6">Y2</text>
<text x="226.2" y="148.2">100nF</text>
<text x="238.9" y="148.2">100nF</text>
<text x="251.6" y="148.2">100nF</text>
<text x="264.3" y="148.2">100nF</text>
<text x="277.6" y="148.2">10uF</text>
<text x="82.3" y="150.7">A4</text>
<text x="82.3" y="153.3">A5</text>
<text x="82.3" y="155.8">A6</text>
<text x="93" y="155.8">Y6</text>
<text x="93" y="153.3">Y5</text>
<text x="93" y="150.7">Y4</text>
<text x="226.6" y="155.8">GND</text>
<text x="239.3" y="155.8">GND</text>
<text x="252" y="155.8">GND</text>
<text x="264.7" y="155.8">GND</text>
<text x="277.4" y="155.8">GND</text>
<text x="82.3" y="158.3">A7</text>
<text x="93" y="158.3">Y7</text>
<text x="70.7" y="167.1" transform="rotate(-90 70.7 167.1)">GND</text>
<text x="82.3" y="163.4">G1</text>
<text x="82.3" y="166">G2</text>
<text x="89.8" y="166.6" transform="rotate(-90 89.8 166.6)">GND</text>
<text x="135.9" y="162.4">+5V_YM</text>
<text x="76.4" y="169.8">74HCT541</text>
<text x="86.9" y="179.9">GND</text>
<text x="126.8" y="179.1" transform="rotate(-90 126.8 179.1)">+5V_YM</text>
<text x="137.7" y="190.1">GND</text>
</g>
<g font-size="1.8" fill="#0f0f0f">
<text x="104.1" y="63.2">YMB_D0</text>
<text x="130.8" y="63.2">YM_D0</text>
<text x="106.7" y="68.2">YMB_D1</text>
<text x="143.5" y="68.2">YM_D1</text>
<text x="109.2" y="73.3">YMB_D2</text>
<text x="130.8" y="73.3">YM_D2</text>
<text x="193" y="77.1">YM_AVCC</text>
<text x="111.8" y="78.4">YMB_D3</text>
<text x="130.8" y="83.5">YM_D4</text>
<text x="143.5" y="78.4">YM_D3</text>
<text x="116.8" y="88.6">YMB_D5</text>
<text x="143.5" y="88.6">YM_D5</text>
<text x="101.6" y="93.6">YMB_D4</text>
<text x="130.8" y="93.6">YM_D6</text>
<text x="256.2" y="95.2" transform="rotate(-90 256.2 95.2)">LED_WIN1</text>
<text x="286.7" y="95.2" transform="rotate(-90 286.7 95.2)">LED_WIN2</text>
<text x="101.6" y="101.3">YMB_D7</text>
<text x="101.6" y="98.7">YMB_D6</text>
<text x="157.5" y="101.3">YM_D7</text>
<text x="114.3" y="103.8">YM_A0</text>
<text x="124.5" y="106.3">YM_A1</text>
<text x="134.6" y="111.4">YM_WR</text>
<text x="144.8" y="116.5">YM_IC</text>
<text x="101.6" y="143.2">YMB_WR</text>
<text x="101.6" y="138.1">YMB_A0</text>
<text x="101.6" y="140.6">YMB_A1</text>
<text x="101.6" y="145.7">YMB_IC</text>
<text x="101.6" y="148.2">YMB_CLK</text>
<text x="145.3" y="175">5 OSC_OUT</text>
</g>
<g font-size="1.8" fill="#a90000">
<text x="78" y="83.6">2</text>
<text x="88.6" y="80.1" transform="rotate(-90 88.6 80.1)">20</text>
<text x="97.7" y="83.6">18</text>
<text x="178.4" y="83.6">2</text>
<text x="187.7" y="81.3" transform="rotate(-90 187.7 81.3)">23</text>
<text x="192.8" y="81.3" transform="rotate(-90 192.8 81.3)">22</text>
<text x="78" y="86.1">3</text>
<text x="78" y="88.6">4</text>
<text x="97.7" y="88.6">16</text>
<text x="97.7" y="86.1">17</text>
<text x="178.4" y="86.1">3</text>
<text x="178.4" y="88.6">4</text>
<text x="78" y="91.2">5</text>
<text x="78" y="93.7">6</text>
<text x="97.7" y="93.7">14</text>
<text x="97.7" y="91.2">15</text>
<text x="178.4" y="91.2">5</text>
<text x="178.4" y="93.7">6</text>
<text x="200.6" y="93.7">20</text>
<text x="78" y="96.3">7</text>
<text x="78" y="98.8">8</text>
<text x="78" y="101.3">9</text>
<text x="97.7" y="101.3">11</text>
<text x="97.7" y="98.8">12</text>
<text x="97.7" y="96.3">13</text>
<text x="178.4" y="96.3">7</text>
<text x="178.4" y="98.8">8</text>
<text x="178.4" y="101.3">9</text>
<text x="200.6" y="101.3">13</text>
<text x="200.6" y="96.3">21</text>
<text x="78" y="106.4">1</text>
<text x="177.8" y="103.9">17</text>
<text x="177.8" y="106.4">18</text>
<text x="200.6" y="106.4">10</text>
<text x="77.4" y="109">19</text>
<text x="177.8" y="109">14</text>
<text x="177.8" y="111.5">15</text>
<text x="88.6" y="115.6" transform="rotate(-90 88.6 115.6)">10</text>
<text x="177.8" y="116.6">11</text>
<text x="177.8" y="114">16</text>
<text x="177.8" y="119.1">24</text>
<text x="185.2" y="123.9" transform="rotate(-90 185.2 123.9)">1</text>
<text x="187.7" y="124.5" transform="rotate(-90 187.7 124.5)">12</text>
<text x="192.8" y="124.5" transform="rotate(-90 192.8 124.5)">19</text>
<text x="88.6" y="135.9" transform="rotate(-90 88.6 135.9)">20</text>
<text x="78" y="139.4">2</text>
<text x="78" y="142">3</text>
<text x="97.7" y="142">17</text>
<text x="97.7" y="139.4">18</text>
<text x="78" y="144.5">4</text>
<text x="78" y="147.1">5</text>
<text x="78" y="149.6">6</text>
<text x="97.7" y="149.6">14</text>
<text x="97.7" y="147.1">15</text>
<text x="97.7" y="144.5">16</text>
<text x="78" y="152.1">7</text>
<text x="78" y="154.7">8</text>
<text x="97.7" y="154.7">12</text>
<text x="97.7" y="152.1">13</text>
<text x="78" y="157.2">9</text>
<text x="97.7" y="157.2">11</text>
<text x="77.4" y="164.8">19</text>
<text x="78" y="162.3">1</text>
<text x="88.6" y="171.5" transform="rotate(-90 88.6 171.5)">10</text>
</g>
<g font-size="1.8" fill="#939391">
<text x="133.3" y="169.8">X1</text>
<text x="140.6" y="173.9" transform="rotate(-90 140.6 173.9)">Vcc</text>
<text x="160.6" y="173.6">R18</text>
<text x="134.9" y="176.1">EN</text>
<text x="140.7" y="176.1">OUT</text>
<text x="161.2" y="178.7">33</text>
<text x="126.2" y="182.5">7.670454</text>
<text x="136.4" y="182.5">MHz,</text>
<text x="140.6" y="180.1" transform="rotate(-90 140.6 180.1)">GND</text>
<text x="142" y="182.5">5V</text>
<text x="145.5" y="182.5">(not</text>
<text x="150.5" y="182.5">fitted)</text>
</g>
<g font-size="1.8" fill="#a5a4a2">
<text x="139.4" y="169.6" transform="rotate(-90 139.4 169.6)">8</text>
<text x="132.6" y="175">1</text>
<text x="145.3" y="175">5</text>
<text x="139.4" y="182.3" transform="rotate(-90 139.4 182.3)">4</text>
</g>
</svg>
